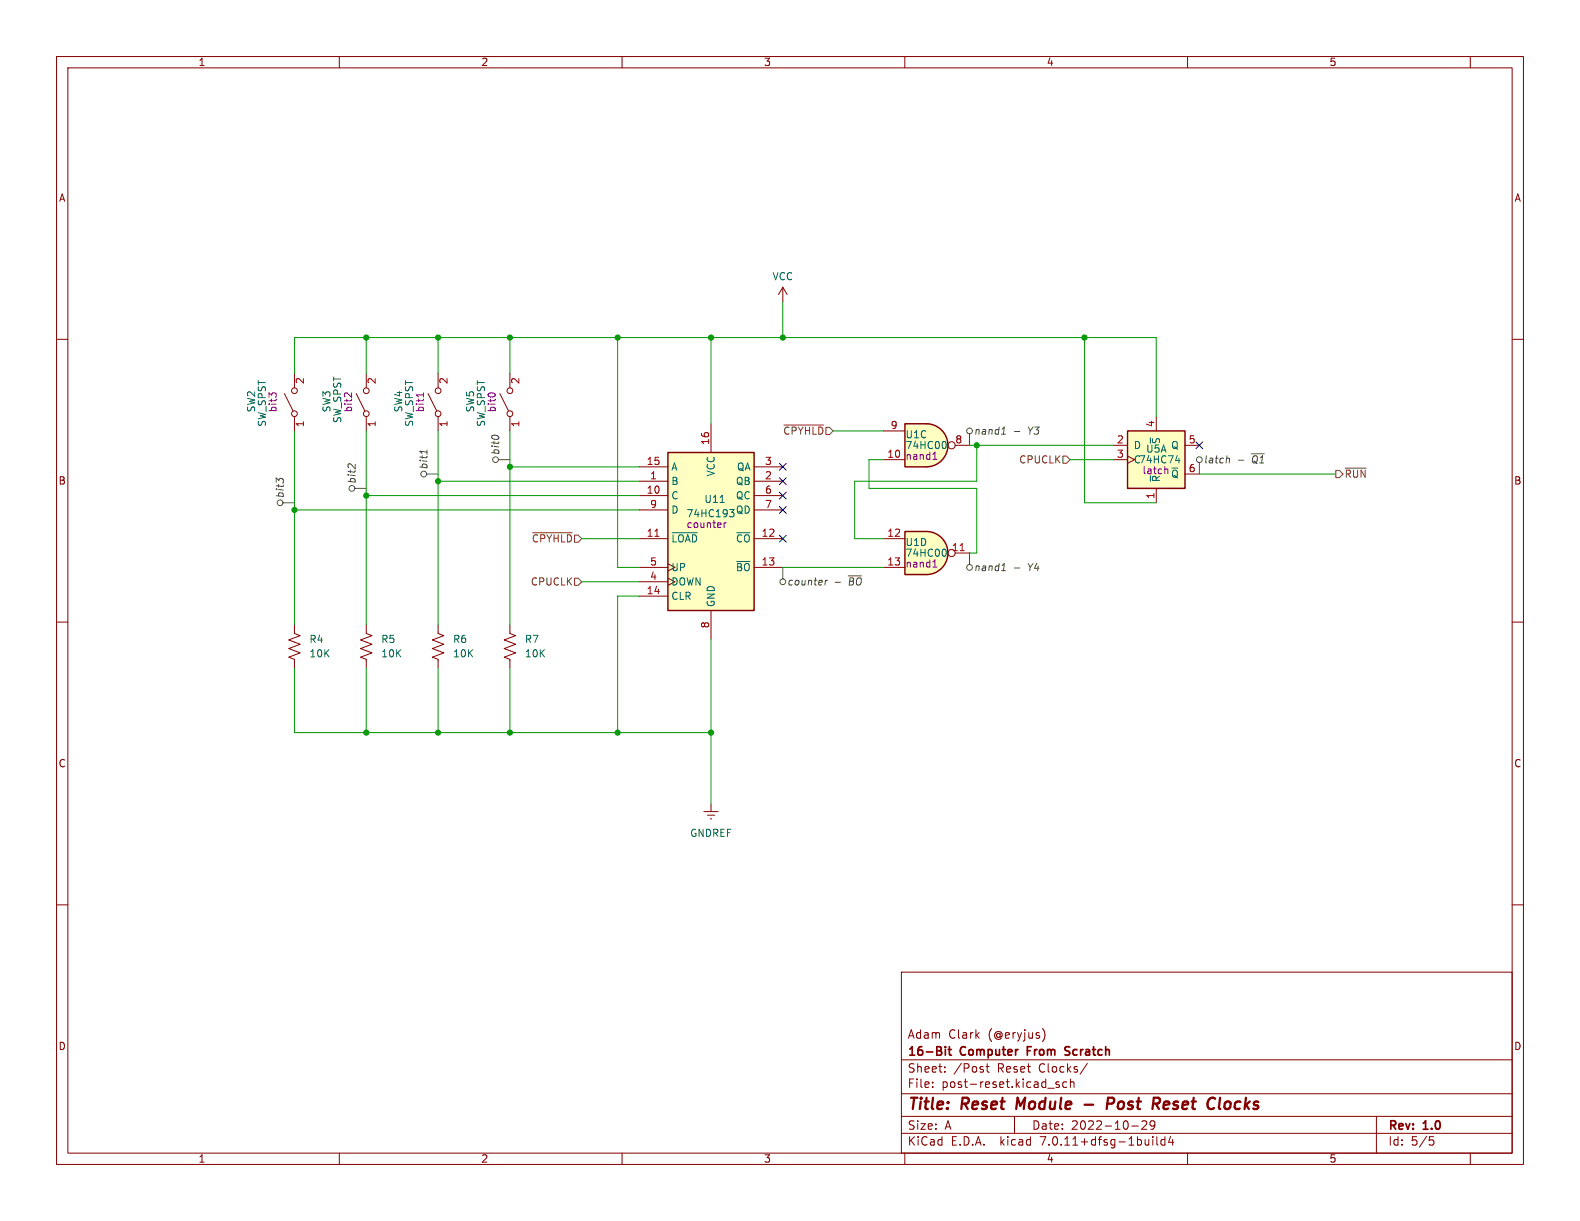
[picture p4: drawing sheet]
<svg xmlns="http://www.w3.org/2000/svg" width="279mm" height="216mm" viewBox="0 0 279 216" stroke-linecap="round" stroke-linejoin="round" font-family="sans-serif">
<g fill="none" stroke="#840000" stroke-width=".18">
<path d="M10 10h259.4v195.9h-259.4zM12 12h255.4v191.9h-255.4zM60 10v2M110 10v2M160 10v2M210 10v2M260 10v2M10 60h2M267.4 60h2M125.7 74.9v5.1M196.8 78.7h2.6M204.5 73.7v2.5"/>
<path d="M209.5 78.7h2.6M113 85.1h5.1M113 87.6h5.1M113 95.3h5.1M113 82.6h5.1M113 90.2h5.1M118.1 99.7l1.3 .6-1.3 .7M133.3 85.1h5.1M133.3 87.6h5.1M133.3 95.3h5.1M133.3 82.6h5.1M133.3 90.2h5.1"/>
<path d="M196.8 81.3h2.6M199.4 80.6l1.3 .7-1.3 .6M204.5 86.4v2.5M209.5 83.8h2.6M10 110h2M77.5 110.5v1.5l1 .4-2 .8 2 .7-2 .8 2 .7-2 .8 1 .4v1.5M113 100.3h5.1M113 105.4h5.1M113 102.9h5.1M118.1 102.2l1.3 .7-1.3 .6M125.7 108v5M133.3 100.3h5.1"/>
<path d="M267.4 110h2M10 160h2M267.4 160h2M159.4 171.9h108v32h-108zM159.4 197.4h108M159.4 193.4h108M159.4 187.4h108M164.9 192.1v.2M164.9 191.4v.1M167.1 189.4v.2M167.1 188.7v.1M174.4 188.6h.5"/>
<path d="M174.6 188.1v1.3l.3 .2M179.4 197.4v3M184.4 181.9a1.76 1.76 0 0 1 0 2.2M185.3 192.4h1.1M187.3 191.4l-.4-.1-.2 .2 .1 .2 .5 .2v.3h-.6M188.6 191.4l-.4-.1-.3 .3v.4l.2 .2h.5M189.3 191.4l.2-.1 .4 .1v.9M189.3 190.8v1.5M192.3 188l-1.3 1.9M200.1 199.1h1.2M201.9 198.3l.6-.1 .2 .1 .1 .3-.9 1.1h.9M204.2 198.8l-.3 .3h-.3l-.2-.3 .1-.5 .4-.1 .2 .1a.99 .99 0 0 1-.3 1.4h-.3"/>
<path d="M243.4 197.4v6.5M60 203.9v2M110 203.9v2M159.4 200.4h108M160 203.9v2M203.9 201v.1M203.9 201.5v1M204.6 201v1.3l.2 .2M206 201v1.5M206 201.6l-.4-.1-.3 .3v.4l.1 .2h.6M207 200.9l-.4 1.1h1M207.4 201.5v1"/>
<path d="M210 203.9v2M252.8 201h.7M252.9 201.6h.4l.3 .2-.2 .6-.5 .1M260 203.9v2"/>
</g>
<path d="M179.9 194.1l-.2 2M191.8 195.3h1.5M195.8 195.2h.8a.55 .55 0 0 0 .4-.5 .55 .55 0 0 0-.3-.6h-.8l-.2 2M206.5 194.8l-.6 .1-.2 .9 .3 .3h.4M206.8 195.2l-1 .2M217 194.8l-.4 .4-.1 .5 .2 .3 .4 .1" fill="none" stroke="#840000" stroke-width=".4"/>
<path d="M167.2 185.1v.1M167.2 185.6v1M167.7 185.6h.5M167.9 185.1v1.3l.3 .2M181.7 185.8h.5M182.4 185.1h-.7v1.5M188.3 186.5h.7M189.2 185.1h-.6l-.3 .3 .2 .3 .5 .2" fill="none" stroke="#840000" stroke-width=".3"/>
<g fill="#ffffc2" stroke="#ffffc2" stroke-width=".18">
<path d="M118.1 80h15.2v28h-15.2z"/>
<path d="M199.4 76.2h10.1v10.2h-10.1z"/>
<path d="M163.8 94a3.8 3.8 0 0 1 3.8 3.8 3.8 3.8 0 0 1-3.8 3.8z"/>
</g>
<path d="M199.4 76.2h10.1v10.2h-10.1zM118.1 80h15.2v28h-15.2z" fill="none" stroke="#840000" stroke-width=".25"/>
<path d="M118.8 94.2h4.5M127.4 88.8h.7M129 90.1h.8l-.4 .5h.2M129.2 91.4h.4M203.4 84.1v1M207.9 81.4h.8M208.5 81v.9" fill="none" stroke="#006464" stroke-width=".18"/>
<path d="M115.8 94.8h.7" fill="none" stroke="#a90000" stroke-width=".18"/>
<path d="M128 92.4v.9M128.4 92.4l-.4 .3M206.2 82.9l.3 .2" fill="none" stroke="#840084" stroke-width=".18"/>
<path d="M160 94h3.8v7.6h-3.8z" fill="#ffffc2"/>
<path d="M160 94h3.8a3.8 3.8 0 0 1 3.8 3.8 3.8 3.8 0 0 1-3.8 3.8h-3.8z" fill="none" stroke="#840000" stroke-width=".25"/>
<g fill="none" stroke="#840000" stroke-width=".18">
<path d="M75.7 69.6l1.5 3M77.5 66v2.6M77.5 73.7v2.5M156.2 95.3h3.8M168.9 97.8h2.5M156.2 100.3h3.8"/>
<circle cx="77.5" cy="73.2" r=".51"/>
<circle cx="77.5" cy="69.1" r=".51"/>
<circle cx="168.3" cy="97.8" r=".63"/>
</g>
<path d="M169.8 97.4h.7" fill="none" stroke="#a90000" stroke-width=".18"/>
<path d="M167 97.1a.79 .79 0 0 1 0 1.3" fill="none" stroke="#006464" stroke-width=".18"/>
<path d="M73.6 69.8h1.3M74.9 69.5v.7M165.3 99v1.3M165 100.3h.7" fill="none" stroke="#840084" stroke-width=".18"/>
<path d="M163.8 74.9a3.8 3.8 0 0 1 3.8 3.8 3.8 3.8 0 0 1-3.8 3.9z" fill="#ffffc2" stroke="#ffffc2" stroke-width=".18"/>
<path d="M160 74.9h3.8v7.7h-3.8z" fill="#ffffc2"/>
<path d="M160 74.9h3.8a3.8 3.8 0 0 1 3.8 3.8 3.8 3.8 0 0 1-3.8 3.9h-3.8z" fill="none" stroke="#840000" stroke-width=".25"/>
<g fill="none" stroke="#840000" stroke-width=".18">
<path d="M138.4 50.8l-.7 1.3M138.4 50.8v2.5M138.4 50.8l.8 1.3M50.3 69.6l1.5 3M52.1 66v2.6M52.1 73.7v2.5M63 69.6l1.5 3M64.8 66v2.6M64.8 73.7v2.5M88.4 69.6l1.5 3M90.2 66v2.6M90.2 73.7v2.5"/>
<path d="M156.2 76.2h3.8M168.9 78.7h2.5M156.2 81.3h3.8M52.1 110.5v1.5l1 .4-2 .8 2 .7-2 .8 2 .7-2 .8 1 .4v1.5M64.8 110.5v1.5l1 .4-2 .8 2 .7-2 .8 2 .7-2 .8 1 .4v1.5M90.2 110.5v1.5l1 .4-2 .8 2 .7-2 .8 2 .7-2 .8 1 .4v1.5M124.5 143.5h2.5M125.1 144.1h1.3M125.6 144.8h.3M125.7 142.2v1.3"/>
<circle cx="52.1" cy="73.2" r=".51"/>
<circle cx="52.1" cy="69.1" r=".51"/>
<circle cx="64.8" cy="73.2" r=".51"/>
<circle cx="64.8" cy="69.1" r=".51"/>
<circle cx="90.2" cy="73.2" r=".51"/>
<circle cx="90.2" cy="69.1" r=".51"/>
<circle cx="168.3" cy="78.7" r=".63"/>
</g>
<path d="M167 78a.79 .79 0 0 1 0 1.3" fill="none" stroke="#006464" stroke-width=".18"/>
<path d="M48.1 69.7l.2-.2h.3l.2 .2M61.3 69.5l.9 .8v-.8M86.8 69.5l.7 .1M165.3 80v1.2M165 81.2h.7" fill="none" stroke="#840084" stroke-width=".18"/>
<g fill="none" stroke="#484848" stroke-width=".18">
<path d="M75.5 79.6v.7M87 77.1l.4-.2 .6 .2M171.4 76.7v2M177.1 76.8h.7M177.5 75.7l.1-.2-.2 1.3M49.3 85l-.5-.5v.8M49.4 84.6l.6 .1M50 88.9h2.1M62.7 86.4h2.1M62.8 82.1v.8l-.7-.8-.3-.1-.3 .2M75.4 83.8h2.1M88.1 81.3h2.1"/>
<path d="M171.4 97.8v2M177.5 99.8l.1-.2-.2 1.3M212.1 81.8v2M217.1 81l.3 .2v.7M138.4 100.3v2.1M146 102.6l-.1 .8M146.3 102.6l-.4 .2M177.1 100.9h.7"/>
<circle cx="171.5" cy="76.2" r=".51"/>
<circle cx="49.5" cy="88.9" r=".51"/>
<circle cx="62.2" cy="86.4" r=".51"/>
<circle cx="74.9" cy="83.8" r=".51"/>
<circle cx="87.6" cy="81.3" r=".51"/>
<circle cx="212.1" cy="81.3" r=".51"/>
<circle cx="138.4" cy="102.9" r=".51"/>
<circle cx="171.5" cy="100.3" r=".51"/>
</g>
<path d="M138.6 75.2h7M94.2 94.2h7M188 80.6h.6l.6 .7-.6 .6h-.6zM236.2 83.2h.7l.6 .6-.6 .7h-.7zM237.9 82.8h3.7M101.6 102.2h.6l.7 .7-.7 .6h-.6z" fill="none" stroke="#725600" stroke-width=".18"/>
<g fill="none" stroke="#009600" stroke-width=".18">
<path d="M64.8 59.7v6.3M77.5 59.7v6.3M90.2 59.7v6.3M109.2 59.7v40.6h3.8M125.7 59.7v15.2M138.4 53.3v6.4M191.8 59.7v29.2h12.7M52.1 66v-6.3h152.4v14M52.1 76.2v34.3M64.8 76.2v34.3M77.5 76.2v34.3M90.2 76.2v34.3"/>
<path d="M147.3 76.2h8.9M171.4 78.7h25.4M172.7 78.7v6.4h-21.6v10.2h5.1M52.1 90.2h60.9M64.8 87.6h48.2M77.5 85.1h35.5M90.2 82.6h22.8M102.9 95.3h10.1M156.2 81.3h-2.5v5.1h19v11.4h-1.3M189.2 81.3h7.6M212.1 83.8h24.1M52.1 118.1v11.4h73.6"/>
<path d="M64.8 118.1v11.4M77.5 118.1v11.4M90.2 118.1v11.4M102.9 102.9h10.1M113 105.4h-3.8v24.1M125.7 113v29.2M138.4 100.3h17.8"/>
</g>
<path d="M211.5 78.1l1.2 1.2M212.7 78.1l-1.2 1.2M137.8 87l1.2 1.2M137.8 81.9l1.2 1.3M137.8 84.5l1.2 1.2M137.8 94.6l1.2 1.3M137.8 89.6l1.2 1.2M139 87l-1.2 1.2M139 81.9l-1.2 1.3M139 84.5l-1.2 1.2M139 94.6l-1.2 1.3M139 89.6l-1.2 1.2" fill="none" stroke="#000084" stroke-width=".18"/>
<g fill="#009600" stroke="#009600" stroke-width=".18">
<circle cx="77.5" cy="59.7" r=".46"/>
<circle cx="77.5" cy="85.1" r=".46"/>
<circle cx="64.8" cy="59.7" r=".46"/>
<circle cx="90.2" cy="59.7" r=".46"/>
<circle cx="90.2" cy="82.6" r=".46"/>
<circle cx="64.8" cy="87.6" r=".46"/>
<circle cx="52.1" cy="90.2" r=".46"/>
<circle cx="109.2" cy="59.7" r=".46"/>
<circle cx="138.4" cy="59.7" r=".46"/>
<circle cx="172.7" cy="78.7" r=".46"/>
<circle cx="191.8" cy="59.7" r=".46"/>
<circle cx="125.7" cy="59.7" r=".46"/>
<circle cx="90.2" cy="129.5" r=".46"/>
<circle cx="64.8" cy="129.5" r=".46"/>
<circle cx="125.7" cy="129.5" r=".46"/>
<circle cx="109.2" cy="129.5" r=".46"/>
<circle cx="77.5" cy="129.5" r=".46"/>
</g>
<g font-size="2.8" fill="#840000">
<text x="160.4" y="196.8">Title:</text>
<text x="170.1" y="196.8">Reset</text>
<text x="180.6" y="196.8">Module</text>
<text x="198.2" y="196.8">Post</text>
<text x="207.1" y="196.8">Reset</text>
<text x="217.6" y="196.8">Clocks</text>
</g>
<g font-size="2.1" fill="#840000">
<text x="160.4" y="183.9">Adam</text>
<text x="167.7" y="183.9">Clark</text>
<text x="174.8" y="183.9">(@eryjus)</text>
<text x="160.4" y="189.9">Sheet:</text>
<text x="160.4" y="187.1">16-Bit</text>
<text x="168.6" y="189.9">/Post</text>
<text x="169.9" y="187.1">Computer</text>
<text x="176.4" y="189.9">Reset</text>
<text x="182.3" y="187.1">From</text>
<text x="183.9" y="189.9">Clocks/</text>
<text x="189.6" y="187.1">Scratch</text>
<text x="160.4" y="192.6">File:</text>
<text x="166.5" y="192.6">post-reset.kicad_sch</text>
<text x="160.4" y="202.8">KiCad</text>
<text x="160.4" y="200">Size:</text>
<text x="167.1" y="200">A</text>
<text x="168.1" y="202.8">E.D.A.</text>
<text x="177" y="202.8">kicad</text>
<text x="182.4" y="200">Date:</text>
<text x="184.2" y="202.8">7.0.11+dfsg-1build4</text>
<text x="189.4" y="200">2022-10-29</text>
<text x="245.4" y="200.2">Rev:</text>
<text x="245.4" y="202.8">Id:</text>
<text x="249.5" y="202.8">5/5</text>
<text x="251.8" y="200.2">1.0</text>
</g>
<g font-size="1.8" fill="#840000">
<text x="35" y="11.9">1</text>
<text x="85" y="11.9">2</text>
<text x="135" y="11.9">3</text>
<text x="185" y="11.9">4</text>
<text x="235" y="11.9">5</text>
<text x="10.3" y="35.9">A</text>
<text x="267.7" y="35.9">A</text>
<text x="10.3" y="85.9">B</text>
<text x="267.7" y="85.9">B</text>
<text x="10.3" y="135.9">C</text>
<text x="267.7" y="135.9">C</text>
<text x="10.3" y="185.9">D</text>
<text x="267.7" y="185.9">D</text>
<text x="35" y="205.8">1</text>
<text x="85" y="205.8">2</text>
<text x="135" y="205.8">3</text>
<text x="185" y="205.8">4</text>
<text x="235" y="205.8">5</text>
</g>
<g font-size="1.8" fill="#006464">
<text x="136.5" y="49.8">VCC</text>
<text x="45.3" y="73" transform="rotate(-90 45.3 73)">SW2</text>
<text x="58.6" y="73" transform="rotate(-90 58.6 73)">SW3</text>
<text x="71.3" y="73" transform="rotate(-90 71.3 73)">SW4</text>
<text x="84" y="73" transform="rotate(-90 84 73)">SW5</text>
<text x="160" y="77.7">U1C</text>
<text x="118.6" y="83.4">A</text>
<text x="130.2" y="83.4">QA</text>
<text x="200.4" y="79.6">D</text>
<text x="200.4" y="82.1">C74HC74</text>
<text x="202.6" y="80.2">U5A</text>
<text x="205.3" y="78.6" transform="rotate(-90 205.3 78.6)">~{S}</text>
<text x="207" y="79.6">Q</text>
<text x="118.6" y="86">B</text>
<text x="118.6" y="88.5">C</text>
<text x="124.5" y="89.1">U11</text>
<text x="126.6" y="84.3" transform="rotate(-90 126.6 84.3)">VCC</text>
<text x="130" y="86">QB</text>
<text x="130" y="88.5">QC</text>
<text x="205.3" y="85.3" transform="rotate(-90 205.3 85.3)">~{R}</text>
<text x="118.6" y="91">D</text>
<text x="121.3" y="91.7">74HC193</text>
<text x="130" y="91">QD</text>
<text x="118.6" y="96.1">~{LOAD}</text>
<text x="118.6" y="101.2">UP</text>
<text x="130" y="96.1">~{CO}</text>
<text x="130" y="101.2">~{BO}</text>
<text x="160" y="96.7">U1D</text>
<text x="118.6" y="106.3">CLR</text>
<text x="118.6" y="103.7">DOWN</text>
<text x="126.6" y="107.4" transform="rotate(-90 126.6 107.4)">GND</text>
<text x="54.6" y="113.9">R4</text>
<text x="67.3" y="113.9">R5</text>
<text x="80" y="113.9">R6</text>
<text x="92.7" y="113.9">R7</text>
<text x="54.6" y="116.4">10K</text>
<text x="67.3" y="116.4">10K</text>
<text x="80" y="116.4">10K</text>
<text x="92.7" y="116.4">10K</text>
<text x="121.9" y="148.2">GNDREF</text>
</g>
<g font-size="1.8" fill="#a90000">
<text x="54.1" y="68" transform="rotate(-90 54.1 68)">2</text>
<text x="66.8" y="68" transform="rotate(-90 66.8 68)">2</text>
<text x="79.5" y="68" transform="rotate(-90 79.5 68)">2</text>
<text x="92.2" y="68" transform="rotate(-90 92.2 68)">2</text>
<text x="54.1" y="75.6" transform="rotate(-90 54.1 75.6)">1</text>
<text x="66.8" y="75.6" transform="rotate(-90 66.8 75.6)">1</text>
<text x="79.5" y="75.6" transform="rotate(-90 79.5 75.6)">1</text>
<text x="92.2" y="75.6" transform="rotate(-90 92.2 75.6)">1</text>
<text x="157.4" y="75.9">9</text>
<text x="204.2" y="75.6" transform="rotate(-90 204.2 75.6)">4</text>
<text x="114.3" y="82.3">15</text>
<text x="125.5" y="78.8" transform="rotate(-90 125.5 78.8)">16</text>
<text x="135.2" y="82.3">3</text>
<text x="156.8" y="81">10</text>
<text x="168.8" y="78.5">8</text>
<text x="197.4" y="78.5">2</text>
<text x="197.4" y="81">3</text>
<text x="210.1" y="78.5">5</text>
<text x="210.1" y="83.6">6</text>
<text x="114.3" y="87.4">10</text>
<text x="114.9" y="84.8">1</text>
<text x="114.9" y="89.9">9</text>
<text x="135.2" y="84.8">2</text>
<text x="135.2" y="87.4">6</text>
<text x="135.2" y="89.9">7</text>
<text x="204.2" y="88.3" transform="rotate(-90 204.2 88.3)">1</text>
<text x="114.3" y="95">11</text>
<text x="134.6" y="95">12</text>
<text x="156.8" y="95">12</text>
<text x="114.9" y="100.1">5</text>
<text x="134.6" y="100.1">13</text>
<text x="156.8" y="100.1">13</text>
<text x="168.2" y="97.5">11</text>
<text x="114.3" y="105.2">14</text>
<text x="114.9" y="102.6">4</text>
<text x="125.5" y="111.2" transform="rotate(-90 125.5 111.2)">8</text>
</g>
<g font-size="1.8" fill="#840084">
<text x="47.2" y="75.6" transform="rotate(-90 47.2 75.6)">SW_SPST</text>
<text x="49.1" y="73" transform="rotate(-90 49.1 73)">bit3</text>
<text x="60.6" y="74.9" transform="rotate(-90 60.6 74.9)">SW_SPST</text>
<text x="62.5" y="73" transform="rotate(-90 62.5 73)">bit2</text>
<text x="73.3" y="75.6" transform="rotate(-90 73.3 75.6)">SW_SPST</text>
<text x="75.2" y="73" transform="rotate(-90 75.2 73)">bit1</text>
<text x="86" y="75.6" transform="rotate(-90 86 75.6)">SW_SPST</text>
<text x="87.9" y="73" transform="rotate(-90 87.9 73)">bit0</text>
<text x="160" y="79.6">74HC00</text>
<text x="160" y="81.5">nand1</text>
<text x="201.9" y="84">latch</text>
<text x="207" y="84.7">~{Q}</text>
<text x="121.3" y="93.6">counter</text>
<text x="160" y="98.7">74HC00</text>
<text x="160" y="100.6">nand1</text>
</g>
<g font-size="1.8" fill="#725600">
<text x="138.4" y="77.1">~{CPYHLD}</text>
<text x="180.1" y="82.1">CPUCLK</text>
<text x="237.7" y="84.7">~{RUN}</text>
<text x="93.9" y="96.1">~{CPYHLD}</text>
<text x="93.8" y="103.7">CPUCLK</text>
</g>
<g font-size="1.8" fill="#484848">
<text x="172.1" y="77.1">nand1</text>
<text x="179.1" y="77.1">-</text>
<text x="181.9" y="77.1">Y3</text>
<text x="75.8" y="83.1" transform="rotate(-90 75.8 83.1)">bit1</text>
<text x="88.5" y="80.6" transform="rotate(-90 88.5 80.6)">bit0</text>
<text x="212.8" y="82.1">latch</text>
<text x="218.7" y="82.1">-</text>
<text x="221.5" y="82.1">~{Q1}</text>
<text x="50.4" y="88.2" transform="rotate(-90 50.4 88.2)">bit3</text>
<text x="63.1" y="85.7" transform="rotate(-90 63.1 85.7)">bit2</text>
<text x="172.1" y="101.2">nand1</text>
<text x="179.1" y="101.2">-</text>
<text x="181.9" y="101.2">Y4</text>
<text x="139.1" y="103.7">counter</text>
<text x="147.4" y="103.7">-</text>
<text x="150.2" y="103.7">~{BO}</text>
</g>
</svg>
